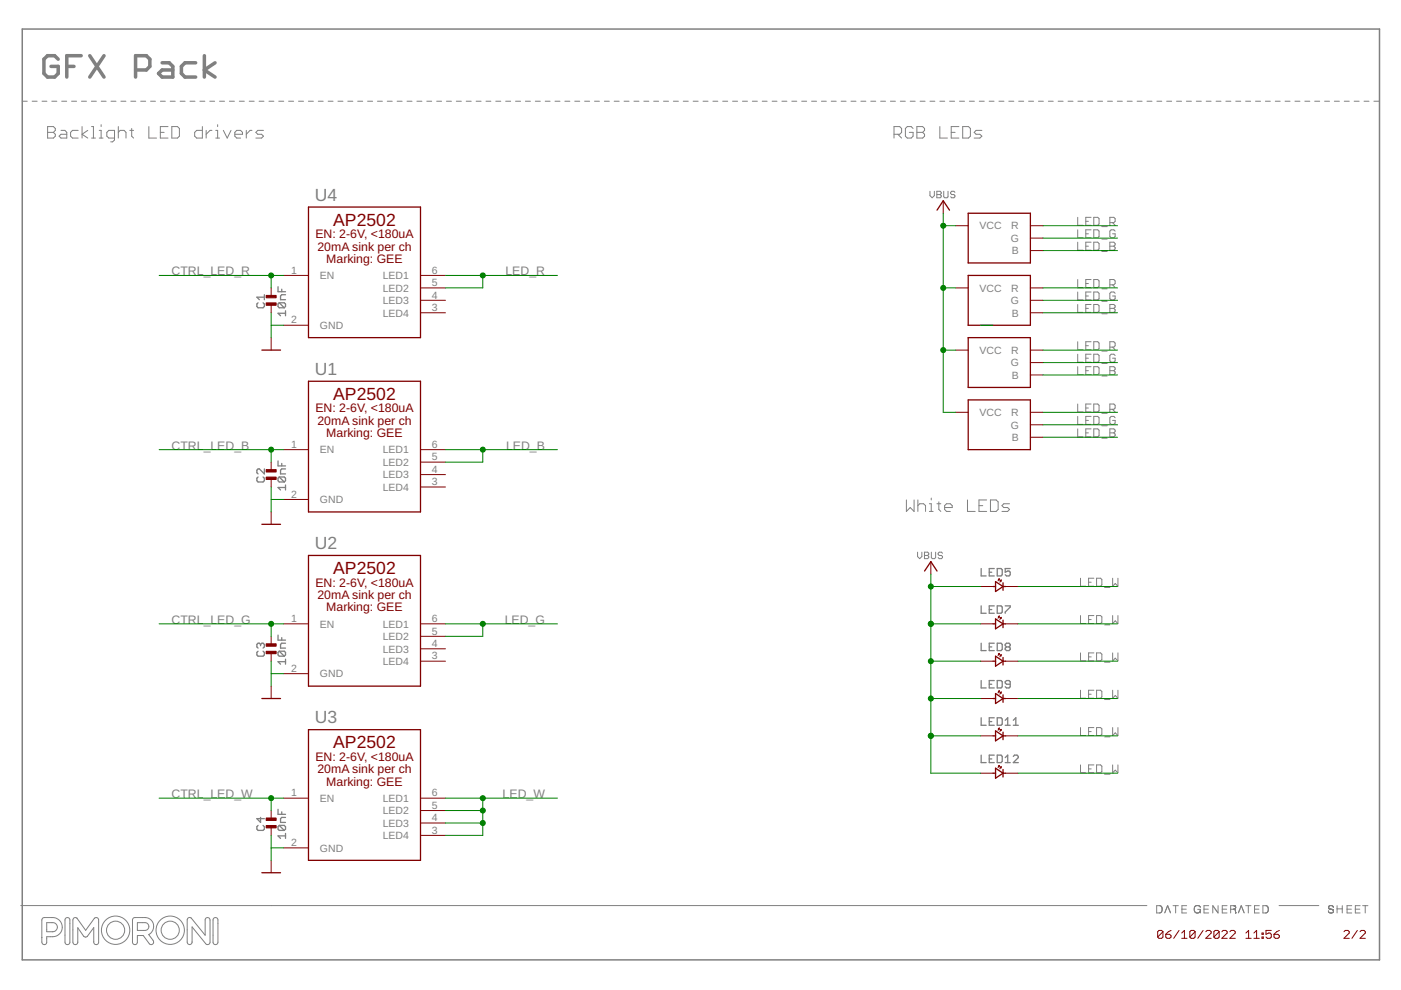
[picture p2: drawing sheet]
<svg xmlns="http://www.w3.org/2000/svg" width="297mm" height="210mm" viewBox="0 0 297 210" stroke-linecap="round" stroke-linejoin="round" font-family="sans-serif">
<g fill="none" stroke="#808080" stroke-width=".21">
<path d="M4.7 21.5h1.1M6.8 21.5h1.1M8.9 21.5h1M10.1 26.8h1.2l.4 .4v.4l-.4 .5 .4 .4v.4l-.4 .4h-1.2zM10.1 28.1h1.2M11 21.5h1M12.9 27.6h.9l.4 .5v1.2h-1.3l-.4-.4 .4-.4h1.3M13.1 21.5h1M15.2 21.5h1M16.6 27.6h-1.2l-.4 .5v.8l.4 .4h1.2M17.3 21.5h1M17.4 26.8v2.5"/>
<path d="M18.6 27.6l-1.2 .9 1.2 .8M19.4 21.5h1M19.4 26.8h.4v2.5M19.4 29.3h.8M21 29.3h.8M21 27.6h.4v1.7M21.4 26.4v.4M21.5 21.5h1M23.5 21.5h1.1M24.3 29.3h-1.2l-.5-.4v-.8l.5-.5h1.2v2.1l-.4 .4h-.4M25.1 28.1l.4-.5h.8l.4 .5v1.2M25.1 26.8v2.5"/>
<path d="M25.6 21.5h1.1M27.5 27.6h.8M27.7 21.5h1.1M27.9 27.2v1.7l.4 .4M29.8 21.5h1.1M31.6 26.8v2.5h1.6M31.9 21.5h1.1M34 28.1h.8M34 21.5h1.1M35.6 26.8h-1.6v2.5h1.6M36.1 21.5h1M36.4 26.8h1.2l.4 .4v1.7l-.4 .4h-1.2z"/>
<path d="M38.2 21.5h1M40.3 21.5h1M42.4 21.5h1M42.9 26.8v2.5h-1.2l-.4-.4v-.8l.4-.5h1.2M43.7 27.6v1.7M44.5 21.5h1M44.9 27.6h-.4l-.8 .9M45.7 29.3h.8M45.7 27.6h.4v1.7M46.1 26.4v.4M46.5 21.5h1.1M47.3 27.6l.9 1.7 .8-1.7"/>
<path d="M48.6 21.5h1.1M49.8 28.5h1.6v-.4l-.4-.5h-.8l-.4 .5v.8l.4 .4h.8M50.7 21.5h1.1M52.2 27.6v1.7M52.8 21.5h1.1M53.4 27.6h-.4l-.8 .9M54.9 21.5h1.1M55.9 27.6h-1.2l-.4 .5 .4 .4h.8l.4 .4-.4 .4h-1.2M57 21.5h1.1M59.1 21.5h1.1M61.2 21.5h1.1M63.3 21.5h1"/>
<path d="M65.4 21.5h1M67.5 21.5h1M69.6 21.5h1M71.6 21.5h1.1M73.7 21.5h1.1M75.8 21.5h1.1M77.9 21.5h1.1M80 21.5h1.1M82.1 21.5h1.1M84.2 21.5h1.1M86.3 21.5h1.1M88.4 21.5h1.1"/>
<path d="M90.5 21.5h1M92.6 21.5h1M94.7 21.5h1M96.8 21.5h1M98.8 21.5h1.1M100.9 21.5h1.1M103 21.5h1.1M105.1 21.5h1.1M107.2 21.5h1.1M109.3 21.5h1.1M111.4 21.5h1.1M113.5 21.5h1.1"/>
<path d="M115.6 21.5h1M117.7 21.5h1M119.8 21.5h1M121.9 21.5h1M124 21.5h1M126 21.5h1.1M128.1 21.5h1.1M130.2 21.5h1.1M132.3 21.5h1.1M134.4 21.5h1.1M136.5 21.5h1.1M138.6 21.5h1"/>
<path d="M140.7 21.5h1M142.8 21.5h1M144.9 21.5h1M147 21.5h1M149.1 21.5h1M151.2 21.5h1M153.2 21.5h1.1M155.3 21.5h1.1M157.4 21.5h1.1M159.5 21.5h1.1M161.6 21.5h1M163.7 21.5h1"/>
<path d="M165.8 21.5h1M167.9 21.5h1M170 21.5h1M172.1 21.5h1M174.2 21.5h1M176.2 21.5h1.1M178.3 21.5h1.1M180.4 21.5h1.1M182.5 21.5h1.1M184.6 21.5h1.1M186.7 21.5h1M188.8 21.5h1"/>
<path d="M189.5 28.5h1.3l.4-.4v-.9l-.4-.4h-1.3v2.5M190.4 28.5l.8 .8M190.9 21.5h1M193 21.5h1M193.6 27.2l-.4-.4h-.8l-.4 .4v1.7l.4 .4h.8l.4-.4v-.8h-.8M194.4 26.8h1.2l.4 .4v.4l-.4 .5 .4 .4v.4l-.4 .4h-1.2zM194.4 28.1h1.2M195.1 21.5h1M197.2 21.5h1M199.3 21.5h1M199.3 26.8v2.5h1.6M201.3 21.5h1.1"/>
<path d="M201.7 28.1h.8M203.3 26.8h-1.6v2.5h1.6M203.4 21.5h1.1M204.1 26.8h1.2l.4 .4v1.7l-.4 .4h-1.2zM205.5 21.5h1.1M207.6 21.5h1.1M208.2 27.6h-1.3l-.4 .5 .4 .4h.9l.4 .4-.4 .4h-1.3M209.7 21.5h1.1M211.8 21.5h1.1M213.9 21.5h1M216 21.5h1M218.1 21.5h1"/>
<path d="M220.2 21.5h1M222.3 21.5h1M224.3 21.5h1.1M226.4 21.5h1.1M228.5 21.5h1.1M230.6 21.5h1.1M232.7 21.5h1.1M234.8 21.5h1.1M236.9 21.5h1.1M239 21.5h1.1M241.1 21.5h1M243.2 21.5h1"/>
<path d="M245.3 21.5h1M247.4 21.5h1M249.4 21.5h1.1M251.5 21.5h1.1M253.6 21.5h1.1M255.7 21.5h1.1M257.8 21.5h1.1M259.9 21.5h1.1M262 21.5h1.1M264.1 21.5h1.1M266.2 21.5h1.1M268.3 21.5h1"/>
<path d="M270.4 21.5h1M272.5 21.5h1M274.6 21.5h1M276.6 21.5h1.1M278.7 21.5h1.1M280.8 21.5h1.1M282.9 21.5h1.1M285 21.5h1.1M287.1 21.5h1.1M289.2 21.5h1.1M291.3 21.5h1M197.2 40.6v.9l.4 .4 .5-.4v-.9"/>
<path d="M198.6 40.6h.7l.3 .2-.3 .5 .3 .4-.3 .2h-.7zM198.6 41.3h.7M200.1 40.6v1.1l.2 .2h.5l.2-.2v-1.1M202.5 40.8l-.3-.2h-.4l-.3 .2 .3 .5h.4l.3 .2-.3 .4h-.4l-.3-.2M228.5 46.1v1.7h1.1M228.5 48.7v1.7h1.1M228.5 51.4v1.6h1.1M228.5 59.3v1.7h1.1M230.2 46.9h.6M230.2 49.6h.6M230.2 52.2h.6M231.3 46.1h-1.1v1.7h1.1"/>
<path d="M231.3 48.7h-1.1v1.7h1.1M231.3 51.4h-1.1v1.6h1.1M231.3 59.3h-1.1v1.7h1.1M231.9 46.1h.8l.3 .3v1.1l-.3 .3h-.8zM231.9 48.7h.8l.3 .3v1.1l-.3 .3h-.8zM231.9 51.4h.8l.3 .2v1.2l-.3 .2h-.8zM231.9 59.3h.8l.3 .3v1.1l-.3 .3h-.8zM233.6 48h1.1M233.6 50.7h1.1M233.6 53.3h1.1M235.3 47.2h.9l.2-.3v-.5l-.2-.3h-.9v1.7M235.3 51.4h.9l.2 .2v.3l-.2 .3 .2 .3v.3l-.2 .2h-.9z"/>
<path d="M235.3 52.2h.9M235.9 47.2l.5 .6M236.4 49l-.2-.3h-.6l-.3 .3v1.1l.3 .3h.6l.2-.3v-.5h-.5M228.5 61.9v1.7h1.1M228.5 64.6v1.6h1.1M228.5 72.5v1.6h1.1M228.5 75.1v1.7h1.1M228.5 77.7v1.7h1.1M230.2 60.1h.6M230.2 73.3h.6M230.2 62.8h.6M230.2 75.9h.6"/>
<path d="M230.2 65.4h.6M230.2 78.6h.6M231.3 61.9h-1.1v1.7h1.1M231.3 64.6h-1.1v1.6h1.1M231.3 72.5h-1.1v1.6h1.1M231.3 75.1h-1.1v1.7h1.1M231.3 77.7h-1.1v1.7h1.1M231.9 61.9h.8l.3 .3v1.1l-.3 .3h-.8zM231.9 64.6h.8l.3 .2v1.2l-.3 .2h-.8zM231.9 72.5h.8l.3 .2v1.2l-.3 .2h-.8zM231.9 75.1h.8l.3 .3v1.1l-.3 .3h-.8zM231.9 77.7h.8l.3 .3v1.1l-.3 .3h-.8z"/>
<path d="M233.6 61.2h1.1M233.6 74.4h1.1M233.6 63.9h1.1M233.6 77.1h1.1M233.6 66.5h1.1M233.6 79.7h1.1M235.3 60.4h.9l.2-.3v-.5l-.2-.3h-.9v1.7M235.3 64.6h.9l.2 .2v.3l-.2 .3 .2 .3v.3l-.2 .2h-.9zM235.3 73.6h.9l.2-.3v-.6l-.2-.2h-.9v1.6M235.3 77.7h.9l.2 .3v.3l-.2 .3 .2 .3v.2l-.2 .3h-.9zM235.3 65.4h.9M235.3 78.6h.9"/>
<path d="M235.9 60.4l.5 .6M235.9 73.6l.5 .5M236.4 62.2l-.2-.3h-.6l-.3 .3v1.1l.3 .3h.6l.2-.3v-.5h-.5M236.4 75.4l-.2-.3h-.6l-.3 .3v1.1l.3 .3h.6l.2-.3v-.6h-.5M228.5 85.7v1.7h1.1M228.5 88.3v1.7h1.1M228.5 90.9v1.7h1.1M230.2 86.5h.6M230.2 89.1h.6M230.2 91.8h.6M231.3 85.7h-1.1v1.7h1.1M231.3 88.3h-1.1v1.7h1.1"/>
<path d="M231.3 90.9h-1.1v1.7h1.1M231.9 85.7h.8l.3 .2v1.2l-.3 .3h-.8zM231.9 88.3h.8l.3 .3v1.1l-.3 .3h-.8zM231.9 90.9h.8l.3 .3v1.2l-.3 .2h-.8zM233.6 87.6h1.1M233.6 90.3h1.1M233.6 92.9h1.1M235.3 86.8h.9l.2-.3v-.6l-.2-.2h-.9v1.7M235.3 90.9h.9l.2 .3v.3l-.2 .3 .2 .3v.3l-.2 .2h-.9zM235.3 91.8h.9M235.9 86.8l.5 .6M236.4 88.6l-.2-.3h-.6l-.3 .3v1.1l.3 .3h.6l.2-.3v-.6h-.5"/>
<path d="M192.2 106v2.4l.8-.8 .8 .8v-2.4M194.5 117.1v.9l.5 .4 .5-.4v-.9M194.6 106v2.4M194.6 107.2l.4-.4h.8l.4 .4v1.2M196 117.1h.7l.2 .2-.2 .5 .2 .4-.2 .2h-.7zM196 117.8h.7M197 106.8h.4v1.6M197 108.4h.8M197.4 105.6v.4M197.5 117.1v1.1l.2 .2h.4l.3-.2v-1.1M198.6 106.8h.9M199.1 106.4v1.6l.4 .4"/>
<path d="M199.8 117.3l-.2-.2h-.5l-.2 .4 .2 .3h.5l.2 .4-.2 .2h-.5l-.2-.2M200.3 107.6h1.6v-.4l-.4-.4h-.8l-.4 .4v.8l.4 .4h.8M205.1 106v2.4h1.7M207.6 107.2h.8M209.2 106h-1.6v2.4h1.6M210 106h1.2l.4 .4v1.6l-.4 .4h-1.2zM214 106.8h-1.2l-.4 .4 .4 .4h.8l.4 .4-.4 .4h-1.2M229.1 122.6v1.7h1.1M229.1 130.5v1.7h1.1M229.1 138.4v1.7h1.1M230.8 123.4h.6M230.8 131.4h.6"/>
<path d="M230.8 139.3h.6M231.9 122.6h-1.1v1.7h1.1M231.9 130.5h-1.1v1.7h1.1M231.9 138.4h-1.1v1.7h1.1M232.5 122.6h.8l.3 .3v1.1l-.3 .3h-.8zM232.5 130.5h.8l.3 .3v1.1l-.3 .3h-.8zM232.5 138.4h.8l.3 .3v1.1l-.3 .3h-.8zM234.2 124.6h1.1M234.2 132.5h1.1M235.9 122.6v1.7l.6-.6 .5 .6v-1.7M235.9 130.5v1.7l.6-.6 .5 .6v-1.7M235.9 138.4v1.7l.6-.5 .5 .5v-1.7"/>
<path d="M229.1 146.3v1.7h1.1M229.1 154.3v1.7h1.1M230.8 147.2h.6M230.8 155.1h.6M231.9 146.3h-1.1v1.7h1.1M231.9 154.3h-1.1v1.7h1.1M232.5 146.3h.8l.3 .3v1.1l-.3 .3h-.8zM232.5 154.3h.8l.3 .2v1.2l-.3 .3h-.8zM234.2 140.4h1.1M234.2 148.3h1.1M234.2 156.2h1.1M235.9 146.3v1.7l.6-.5 .5 .5v-1.7"/>
<path d="M235.9 154.3v1.7l.6-.6 .5 .6v-1.7M229.1 162.2v1.7h1.1M230.8 163h.6M231.9 162.2h-1.1v1.7h1.1M232.5 162.2h.8l.3 .3v1.1l-.3 .3h-.8zM234.2 164.1h1.1M235.9 162.2v1.7l.6-.6 .5 .6v-1.7M4.4 192h238.8M8.9 198.8h.1M9.1 194.6l2.1-.1a2.03 2.03 0 0 1 2 2.1 2.03 2.03 0 0 1-2 2h-1.3v1.2a.52 .52 0 0 1-.5 .5 .52 .52 0 0 1-.5-.6v-4.6zM9.9 195.6h1.3a.96 .96 0 0 1 1 1 .96 .96 0 0 1-1 .9h-1.3zM14 194.6h.5l.3 .3v4.9a.52 .52 0 0 1-.5 .5 .52 .52 0 0 1-.5-.5v-4.7z"/>
<path d="M15.7 194.6l.6 .1 1.9 2.6 1.8-2.6a.52 .52 0 0 1 .6-.1 .52 .52 0 0 1 .3 .5v4.7a.52 .52 0 0 1-.5 .5 .52 .52 0 0 1-.5-.6v-3l-1.4 1.8a.52 .52 0 0 1-.8 0l-1.2-1.8v3.1a.52 .52 0 0 1-.5 .5 .52 .52 0 0 1-.5-.5v-4.7zM16.3 194.7h.1M28.1 198.8h.1M28.3 194.6l2.5-.1a1.91 1.91 0 0 1 1.8 1.6 1.91 1.91 0 0 1-1.1 2.1l.9 1.2a.54 .54 0 0 1 0 .7 .54 .54 0 0 1-.7 0l-1.3-1.7h-1.3v1.4a.52 .52 0 0 1-.5 .5 .52 .52 0 0 1-.5-.6v-4.6zM29.1 195.6h1.7a.83 .83 0 0 1 .8 .8 .83 .83 0 0 1-.8 .9h-1.7zM39.8 194.7l.4-.2 .4 .2 2.9 3.6v-3.3a.52 .52 0 0 1 .5-.5 .52 .52 0 0 1 .5 .6v4.7l-.1 .3-.4 .2-.3-.1-3-3.7v3.2a.52 .52 0 0 1-.5 .6 .52 .52 0 0 1-.5-.6zM45.4 194.6h.4l.4 .3v4.9a.52 .52 0 0 1-.5 .5 .52 .52 0 0 1-.5-.5v-4.7zM245.2 192h.8a.87 .87 0 0 1-.1 1.6h-.7zM246.3 192.3h.1M247 193.6l.6-1.6 .6 1.6M248.7 192h1.1M249.3 192v1.6"/>
<path d="M250.6 192.8h.9M251.6 192h-1v1.6h1M253.4 193.4l.1 .1M253.9 192.8h.6v.8M254.2 193.5h-.1M254.3 192.1h.1M254.5 192.3a.75 .75 0 0 0-1.1-.2 .75 .75 0 0 0-.1 1.1l.1 .2M254.5 192.3h.1M254.5 192.3v.1M254.5 192.9v.1a.64 .64 0 0 1-1 .5M255.3 192.8h.9M256.3 192h-1v1.6h1"/>
<path d="M258.3 192v1.6l-1.2-1.6v1.6M259.1 192.8h1M260.2 192h-1.1v1.6h1.1M261.6 192.8h-.1M261.7 192.8h.1M261.7 192.8h-.8M261.7 192l.2 .1M261.8 192h-.9v1.6M261.8 192.8l.1 .1M261.8 192.1l.2 .1M261.9 192.9l.1 .6M261.9 193h.1"/>
<path d="M261.9 192.2h.1M261.9 192.6h.1M261.9 192.6l-.2 .2M261.9 193.2l.1 .1M262 193.5v.1M262 192.2l-.1 .4M262 193.5h.1M262 192.5l-.1 .2M262 193.6h.1M262.6 193.6l.6-1.6 .6 1.6M264.1 192h1.1M264.7 192v1.6"/>
<path d="M266 192.8h.9M267 192h-1v1.6h1M267.8 192l.8 .1a.67 .67 0 0 1 .3 .9l-.3 .5-.8 .1zM268.8 192.3h.1M271.2 192h8.4M281.6 193.1l.1 .1M281.7 193.3l.2 .2h.7M281.7 193.2v.1M281.7 192.5v.1M281.7 192.2h.1M281.8 192.6l.1 .1M281.8 192.6h.1"/>
<path d="M281.8 192.7l.7 .1M281.8 192.1l-.1 .2 .1 .3M281.8 192.1h.1M282 192h.1M282 192l-.2 .1M282 192.7h.1M282 192h.4l.3 .3M282 193.5v.1M282.1 193.6h.1M282.3 192.8h.1M282.3 193.6h.1M282.4 192.8l.3 .2-.1 .4"/>
<path d="M282.6 193.4v.1M282.7 192.3h.1M282.7 192.3v.1M282.7 193v.1M282.7 193.3h.1M283.5 192v1.6M283.5 192.7h1.1M284.6 192v1.6M285.6 192.8h.9M286.6 192h-1v1.6h1M287.4 192.8h.9M288.4 192h-1v1.6h1"/>
<path d="M288.9 192h1.1M289.5 192v1.6"/>
<circle cx="24.5" cy="197.2" r="3"/>
<circle cx="24.5" cy="197.2" r="1.93"/>
<circle cx="36.1" cy="197.2" r="3"/>
<circle cx="36.1" cy="197.2" r="1.93"/>
</g>
<path d="M4.7 6.2h287.8v197.3h-287.8z" fill="none" stroke="#808080" stroke-width=".32"/>
<g fill="none" stroke="#808080" stroke-width=".28">
<path d="M54.7 64.2l-.2 .3v.5l.2 .3h1.1l.2-.3v-.5l-.2-.3M56 62.5v1M56 63h-1.5l.5 .5M58.9 60.8v1h1.6M59.2 64.2h1.1l.2 .3v.5l-.2 .3M59.2 64.2l-.3 .3v.5l.3 .3h1.1M59.2 64.2l1.1 1.1M59.7 61.3v.5M60.5 66.4h-1.6l.6 .6M60.5 65.9v1.1M60.5 62.5h-.8l-.2 .3v.7h1M56 99.4v1.1l-1-1.1h-.3l-.2 .3v.5l.2 .3"/>
<path d="M58.9 97.7v1.1h1.6M59.7 98.3v.5M60.5 99.4h-.8l-.2 .3v.8h1M54.7 101.1l-.2 .3v.5l.2 .3h1.1l.2-.3v-.5l-.2-.3M59.2 101.1h1.1l.2 .3v.5l-.2 .3M59.2 101.1l-.3 .3v.5l.3 .3h1.1M59.2 101.1l1.1 1.1M60.5 102.8v1.1M60.5 103.4h-1.6l.6 .5M54.7 138.1l-.2 .2v.6l.2 .2h1.1l.2-.2v-.6l-.2-.2M55.2 136.6l-.2-.2h-.3l-.2 .2v.6l.2 .2M55.2 136.6l.3-.2h.3l.2 .2v.6l-.2 .2"/>
<path d="M55.2 136.6v.3M58.9 134.7v1h1.6M59.2 138.1h1.1l.2 .2v.6l-.2 .2M59.2 138.1l-.3 .2v.6l.3 .2h1.1M59.2 138.1l1.1 1M59.7 135.2v.5M60.5 139.8v1M60.5 136.4h-.8l-.2 .2v.8h1M208 120.5v1.6h1.1M208 128.5v1.5h1.1M208 136.4v1.5h1.1M209.7 121.3h.6"/>
<path d="M209.7 129.2h.6M209.7 137.2h.6M210.8 136.4h-1.1v1.5h1.1M210.8 120.5h-1.1v1.6h1.1M210.8 128.5h-1.1v1.5h1.1M211.4 136.4h.8l.3 .2v1.1l-.3 .2h-.8zM211.4 120.5h.8l.3 .3v1.1l-.3 .2h-.8zM211.4 128.5h.8l.3 .2v1.1l-.3 .2h-.8zM213.1 128.5h1.1v.2l-1.1 1.1v.2M213.4 137.2l-.3-.3v-.3l.3-.2h.5l.3 .2v.3l-.3 .3M213.4 137.2l-.3 .2v.3l.3 .2h.5l.3-.2v-.3l-.3-.2M213.4 137.2h.5"/>
<path d="M214.2 120.5h-1.1v.8l.6-.2h.2l.3 .2v.6l-.3 .2h-.5l-.3-.2M60.5 140.3h-1.6l.6 .5M208 144.3v1.6h1.1M208 152.2v1.6h1.1M209.7 145.1h.6M209.7 153h.6M210.8 144.3h-1.1v1.6h1.1M210.8 152.2h-1.1v1.6h1.1M211.4 144.3h.8l.3 .2v1.1l-.3 .3h-.8zM211.4 152.2h.8l.3 .3v1l-.3 .3h-.8zM213.1 153.8h1.1M213.1 152.7l.6-.5v1.6"/>
<path d="M214.2 145.1h-.8l-.3-.3v-.3l.3-.2h.5l.3 .2v1.1l-.3 .3h-.5l-.3-.3M214.8 153.8h1.1M214.8 152.7l.6-.5v1.6M54.7 175l-.2 .3v.5l.2 .3h1.1l.2-.3v-.5l-.2-.3M55.2 173.3v1.1l-.7-.8h1.5M58.9 171.6v1.1h1.6M59.2 175h1.1l.2 .3v.5l-.2 .3M59.2 175l-.3 .3v.5l.3 .3h1.1M59.2 175l1.1 1.1M59.7 172.1v.6M60.5 176.7v1.1M60.5 173.3h-.8l-.2 .3v.8h1"/>
<path d="M60.5 177.2h-1.6l.6 .6M208 160.1v1.6h1.1M209.7 160.9h.6M210.8 160.1h-1.1v1.6h1.1M211.4 160.1h.8l.3 .3v1l-.3 .3h-.8zM213.1 160.6l.6-.5v1.6M213.1 161.7h1.1M214.8 160.4l.3-.3h.5l.3 .3v.2l-1.1 1.1h1.1"/>
</g>
<g fill="none" stroke="#800000" stroke-width=".21">
<path d="M60.1 58.4h5.3M89.2 58.4h5.2M200 42.6v2.6M202.6 47.9h2.7M218.5 47.9h2.6M218.5 50.5h2.6M218.5 53.1h2.6M57.5 61v1.8M57.5 64.6v1.7M57.5 71.6v2.6M60.1 69h5.3M89.2 61h5.2"/>
<path d="M89.2 63.7h5.2M89.2 66.3h5.2M202.6 61h2.7M202.6 74.2h2.7M218.5 61h2.6M218.5 63.7h2.6M218.5 66.3h2.6M218.5 74.2h2.6M218.5 76.9h2.6M218.5 79.5h2.6M57.5 98v1.7M60.1 95.3h5.3"/>
<path d="M89.2 95.3h5.2M89.2 98h5.2M202.6 87.4h2.7M218.5 87.4h2.6M218.5 90.1h2.6M218.5 92.7h2.6M57.5 101.5v1.8M57.5 108.5v2.7M60.1 105.9h5.3M89.2 100.6h5.2M89.2 103.3h5.2M197.4 119.1v2.6"/>
<path d="M57.5 134.9v1.7M57.5 138.5v1.7M60.1 132.3h5.3M89.2 132.3h5.2M89.2 134.9h5.2M89.2 137.6h5.2M207.9 124.4h2.6M207.9 132.3h2.6M211.7 122.9l.2-.2v.3zM211.7 130.8l.2-.2v.3zM211.7 138.7l.2-.2v.3zM211.9 122.7l-.3 .5"/>
<path d="M211.9 130.6l-.3 .5M211.9 138.5l-.3 .5M212.1 123.1l.2-.1v.2zM212.1 131l.2-.1v.2zM212.1 138.9l.2-.1v.3zM212.3 123l-.3 .4M212.3 130.9l-.3 .5M212.3 138.8l-.3 .5M213.2 124.4h2.6M213.2 132.3h2.6M57.5 145.5v2.6M60.1 142.8h5.3"/>
<path d="M89.2 140.2h5.2M207.9 140.2h2.6M207.9 148.1h2.6M207.9 156h2.6M211.7 146.6l.2-.1v.2zM211.7 154.5l.2-.1v.2zM211.9 146.5l-.3 .4M211.9 154.4l-.3 .4M212.1 146.9l.2-.2v.3zM212.1 154.8l.2-.2v.3zM212.3 146.7l-.3 .5M212.3 154.6l-.3 .5"/>
<path d="M213.2 140.2h2.6M213.2 148.1h2.6M213.2 156h2.6M57.5 171.9v1.7M57.5 175.4v1.7M60.1 169.2h5.3M60.1 179.8h5.3M89.2 169.2h5.2M89.2 171.9h5.2M89.2 174.5h5.2M89.2 177.1h5.2M207.9 163.9h2.6"/>
<path d="M211.7 162.4l.2-.1v.3zM211.9 162.3l-.3 .5M212.1 162.7l.2-.1v.2zM212.3 162.6l-.3 .4M213.2 163.9h2.6M57.5 182.4v2.6M246.6 197.5l-.3-.2h-.6l-.3 .2v1.2M246.6 197.5v1.2l-.3 .2h-.6l-.3-.2M246.6 197.5l-1.2 1.2M247.2 198.1h.8l.3 .3v.3l-.3 .2h-.6l-.2-.2zM248.3 197.3l-.6 .2-.5 .6M250 197.3l-1.1 1.6"/>
<path d="M250.5 198.9h1.2M250.5 197.8l.6-.5v1.6M253.4 197.5l-.3-.2h-.6l-.2 .2v1.2M253.4 197.5v1.2l-.3 .2h-.6l-.2-.2M253.4 197.5l-1.1 1.2M255.1 197.3l-1.1 1.6M255.7 197.5l.2-.2h.6l.3 .2v.3l-1.1 1.1h1.1M258.5 197.5l-.3-.2h-.6l-.2 .2v1.2M258.5 197.5v1.2l-.3 .2h-.6l-.2-.2M258.5 197.5l-1.1 1.2M259.1 197.5l.2-.2h.6l.3 .2v.3l-1.1 1.1h1.1M260.8 197.5l.2-.2h.6l.3 .2v.3l-1.1 1.1h1.1"/>
<path d="M264.2 198.9h1.1M264.2 197.8l.5-.5v1.6M265.9 198.9h1.1M265.9 197.8l.5-.5v1.6M267.6 198.7h.2v.2h-.2zM267.6 197.8h.2v.3h-.2zM269.5 197.3h-1.1v.8l.6-.3h.3l.2 .3v.6l-.2 .2h-.6l-.3-.2M270.1 198.1h.9l.3 .3v.3l-.3 .2h-.6l-.3-.2zM271.3 197.3l-.6 .2-.6 .6M284.9 197.5l.3-.2h.6l.3 .2v.3l-1.2 1.1h1.2M287.8 197.3l-1.2 1.6M288.4 197.5l.2-.2h.6l.3 .2v.3l-1.1 1.1h1.1"/>
</g>
<g fill="none" stroke="#800000" stroke-width=".28">
<path d="M65.4 43.9h23.8v27.7h-23.8zM198.7 44.6l1.3-2 1.3 2M205.3 45.2h13.2v10.6h-13.2zM205.3 58.4h13.2v10.6h-13.2zM55.5 74.2h4M205.3 71.6h13.2v10.5h-13.2zM65.4 80.8h23.8v27.7h-23.8zM205.3 84.8h13.2v10.5h-13.2zM55.5 111.2h4M65.4 117.8h23.8v27.7h-23.8zM196 121.1l1.4-2 1.3 2M210.5 124.4h.6"/>
<path d="M210.5 132.3h.6M211.1 123.3l1.6 1.1-1.6 1zM211.1 131.2l1.6 1.1-1.6 1zM211.1 139.1l1.6 1.1-1.6 1zM212.7 124.4h.5M212.7 123.6v1.6M212.7 131.5v1.6M212.7 139.4v1.6M212.7 132.3h.5M55.5 148.1h4M65.4 154.7h23.8v27.7h-23.8zM210.5 140.2h.6"/>
<path d="M210.5 148.1h.6M210.5 156h.6M211.1 147l1.6 1.1-1.6 1.1zM211.1 155l1.6 1-1.6 1.1zM212.7 147.3v1.6M212.7 155.2v1.6M212.7 140.2h.5M212.7 148.1h.5M212.7 156h.5M210.5 163.9h.6M211.1 162.9l1.6 1-1.6 1.1zM212.7 163.2v1.5"/>
<path d="M212.7 163.9h.5M55.5 185h4"/>
</g>
<g fill="#800000" stroke="#800000" stroke-width=".21">
<path d="M56.4 62.6h2.1v.5h-2.1z"/>
<path d="M56.4 64.2h2.1v.5h-2.1z"/>
<path d="M56.4 99.6h2.1v.5h-2.1z"/>
<path d="M56.4 101.2h2.1v.5h-2.1z"/>
<path d="M56.4 136.5h2.1v.5h-2.1z"/>
<path d="M56.4 138.1h2.1v.5h-2.1z"/>
<path d="M56.4 173.4h2.1v.5h-2.1z"/>
<path d="M56.4 175h2.1v.5h-2.1z"/>
</g>
<g fill="none" stroke="#008000" stroke-width=".21">
<path d="M33.7 58.4h26.4M57.5 58.4v2.6M94.4 58.4h23.8M102.4 58.4v2.6h-8M200 47.9h2.6M200 45.2v42.2h2.6M221.1 47.9h15.8M221.1 50.5h15.8M221.1 53.1h15.8M57.5 69h2.6M57.5 66.3v5.3M200 61h2.6"/>
<path d="M200 74.2h2.6M207.9 69h2.6M221.1 61h15.8M221.1 74.2h15.8M221.1 63.7h15.8M221.1 76.9h15.8M221.1 66.3h15.8M221.1 79.5h15.8M33.7 95.3h26.4M57.5 95.3v2.7M94.4 95.3h23.8M102.4 95.3v2.7h-8"/>
<path d="M221.1 87.4h15.8M221.1 90.1h15.8M221.1 92.7h15.8M57.5 103.3v5.2M57.5 105.9h2.6M33.7 132.3h26.4M57.5 132.3v2.6M94.4 132.3h23.8M102.4 132.3v2.6h-8M197.4 121.7v42.2h10.5M197.4 124.4h10.5M197.4 132.3h10.5"/>
<path d="M215.8 124.4h21.1M215.8 132.3h21.1M57.5 140.2v5.3M57.5 142.8h2.6M197.4 140.2h10.5M197.4 148.1h10.5M197.4 156h10.5M215.8 140.2h21.1M215.8 148.1h21.1M215.8 156h21.1M33.7 169.2h26.4M57.5 169.2v2.7"/>
<path d="M57.5 177.1v5.3M57.5 179.8h2.6M94.4 169.2h23.8M94.4 171.9h8M94.4 174.5h8M102.4 169.2v7.9h-8M215.8 163.9h21.1"/>
</g>
<g fill="#008000" stroke="#008000" stroke-width=".21">
<circle cx="102.4" cy="58.4" r=".53"/>
<circle cx="197.4" cy="124.4" r=".53"/>
<circle cx="197.4" cy="132.3" r=".53"/>
<circle cx="197.4" cy="140.2" r=".53"/>
<circle cx="197.4" cy="148.1" r=".53"/>
<circle cx="197.4" cy="156" r=".53"/>
<circle cx="200" cy="74.2" r=".53"/>
<circle cx="200" cy="61" r=".53"/>
<circle cx="200" cy="47.9" r=".53"/>
<circle cx="102.4" cy="132.3" r=".53"/>
<circle cx="102.4" cy="95.3" r=".53"/>
<circle cx="102.4" cy="169.2" r=".53"/>
<circle cx="102.4" cy="171.9" r=".53"/>
<circle cx="102.4" cy="174.5" r=".53"/>
<circle cx="57.5" cy="58.4" r=".53"/>
<circle cx="57.5" cy="95.3" r=".53"/>
<circle cx="57.5" cy="132.3" r=".53"/>
<circle cx="57.5" cy="169.2" r=".53"/>
</g>
<path d="M12.3 12.6l-.7-.8h-1.5l-.8 .8v3l.8 .7h1.5l.7-.7v-1.5h-1.5M14.2 14.1h1.5M17.2 11.8h-3v4.5M19 11.8l3.1 4.5M22.1 11.8l-3.1 4.5M28.7 14.8h2.3l.8-.7v-1.5l-.8-.8h-2.3v4.5M34.4 13.3h1.5l.7 .8v2.2h-2.2l-.8-.7 .8-.8h2.2M41.5 13.3h-2.3l-.7 .8v1.5l.7 .7h2.3M43.3 11.8v4.5M45.6 13.3l-2.3 1.5 2.3 1.5" fill="none" stroke="#808080" stroke-width=".74"/>
<g font-size="3.7" fill="#808080">
<text x="66.7" y="42.6">U4</text>
<text x="66.7" y="79.5">U1</text>
<text x="66.7" y="116.4">U2</text>
<text x="66.7" y="153.4">U3</text>
</g>
<g font-size="3.7" fill="#800000">
<text x="70.7" y="47.8">AP2502</text>
<text x="70.7" y="84.8">AP2502</text>
<text x="70.7" y="121.7">AP2502</text>
<text x="70.7" y="158.7">AP2502</text>
</g>
<g font-size="2.6" fill="#800000">
<text x="66.9" y="50.5">EN: 2-6V, &lt;180uA</text>
<text x="67.3" y="53.1">20mA sink per ch</text>
<text x="69.2" y="55.8">Marking: GEE</text>
<text x="66.9" y="87.4">EN: 2-6V, &lt;180uA</text>
<text x="67.3" y="90.1">20mA sink per ch</text>
<text x="69.2" y="92.7">Marking: GEE</text>
<text x="66.9" y="124.4">EN: 2-6V, &lt;180uA</text>
<text x="67.3" y="127">20mA sink per ch</text>
<text x="69.2" y="129.6">Marking: GEE</text>
<text x="66.9" y="161.3">EN: 2-6V, &lt;180uA</text>
<text x="67.3" y="163.9">20mA sink per ch</text>
<text x="69.2" y="166.6">Marking: GEE</text>
</g>
<g font-size="2.6" fill="#808080">
<text x="36.4" y="58.4">CTRL_LED_R</text>
<text x="107.2" y="58.4">LED_R</text>
<text x="36.4" y="95.3">CTRL_LED_B</text>
<text x="107.3" y="95.3">LED_B</text>
<text x="36.4" y="132.3">CTRL_LED_G</text>
<text x="107" y="132.3">LED_G</text>
<text x="36.4" y="169.2">CTRL_LED_W</text>
<text x="106.6" y="169.2">LED_W</text>
</g>
<g font-size="2.2" fill="#808080">
<text x="207.7" y="48.6">VCC</text>
<text x="214.3" y="51.3">G</text>
<text x="214.4" y="48.6">R</text>
<text x="214.5" y="53.9">B</text>
<text x="61.8" y="58">1</text>
<text x="67.8" y="59.2">EN</text>
<text x="81.2" y="59.2">LED1</text>
<text x="91.6" y="58">6</text>
<text x="81.2" y="61.8">LED2</text>
<text x="81.2" y="64.5">LED3</text>
<text x="91.6" y="60.7">5</text>
<text x="91.6" y="63.3">4</text>
<text x="91.6" y="65.9">3</text>
<text x="207.7" y="61.8">VCC</text>
<text x="214.3" y="64.5">G</text>
<text x="214.4" y="61.8">R</text>
<text x="61.8" y="68.6">2</text>
<text x="67.8" y="69.7">GND</text>
<text x="81.2" y="67.1">LED4</text>
<text x="214.5" y="67.1">B</text>
<text x="207.7" y="75">VCC</text>
<text x="214.3" y="77.7">G</text>
<text x="214.4" y="75">R</text>
<text x="214.5" y="80.3">B</text>
<text x="207.7" y="88.2">VCC</text>
<text x="214.4" y="88.2">R</text>
<text x="61.8" y="95">1</text>
<text x="91.6" y="95">6</text>
<text x="214.3" y="90.9">G</text>
<text x="214.5" y="93.5">B</text>
<text x="67.8" y="96.1">EN</text>
<text x="81.2" y="96.1">LED1</text>
<text x="81.2" y="98.8">LED2</text>
<text x="81.2" y="101.4">LED3</text>
<text x="91.6" y="97.6">5</text>
<text x="91.6" y="100.2">4</text>
<text x="61.8" y="105.5">2</text>
<text x="67.8" y="106.7">GND</text>
<text x="81.2" y="104.1">LED4</text>
<text x="91.6" y="102.9">3</text>
<text x="61.8" y="131.9">1</text>
<text x="91.6" y="131.9">6</text>
<text x="67.8" y="133.1">EN</text>
<text x="81.2" y="133.1">LED1</text>
<text x="81.2" y="135.7">LED2</text>
<text x="91.6" y="134.5">5</text>
<text x="91.6" y="137.2">4</text>
<text x="61.8" y="142.5">2</text>
<text x="67.8" y="143.6">GND</text>
<text x="81.2" y="138.4">LED3</text>
<text x="81.2" y="141">LED4</text>
<text x="91.6" y="139.8">3</text>
<text x="61.8" y="168.8">1</text>
<text x="67.8" y="170">EN</text>
<text x="81.2" y="170">LED1</text>
<text x="81.2" y="172.7">LED2</text>
<text x="91.6" y="168.8">6</text>
<text x="91.6" y="171.5">5</text>
<text x="61.8" y="179.4">2</text>
<text x="81.2" y="175.3">LED3</text>
<text x="81.2" y="177.9">LED4</text>
<text x="91.6" y="174.1">4</text>
<text x="91.6" y="176.8">3</text>
<text x="67.8" y="180.6">GND</text>
</g>
</svg>
